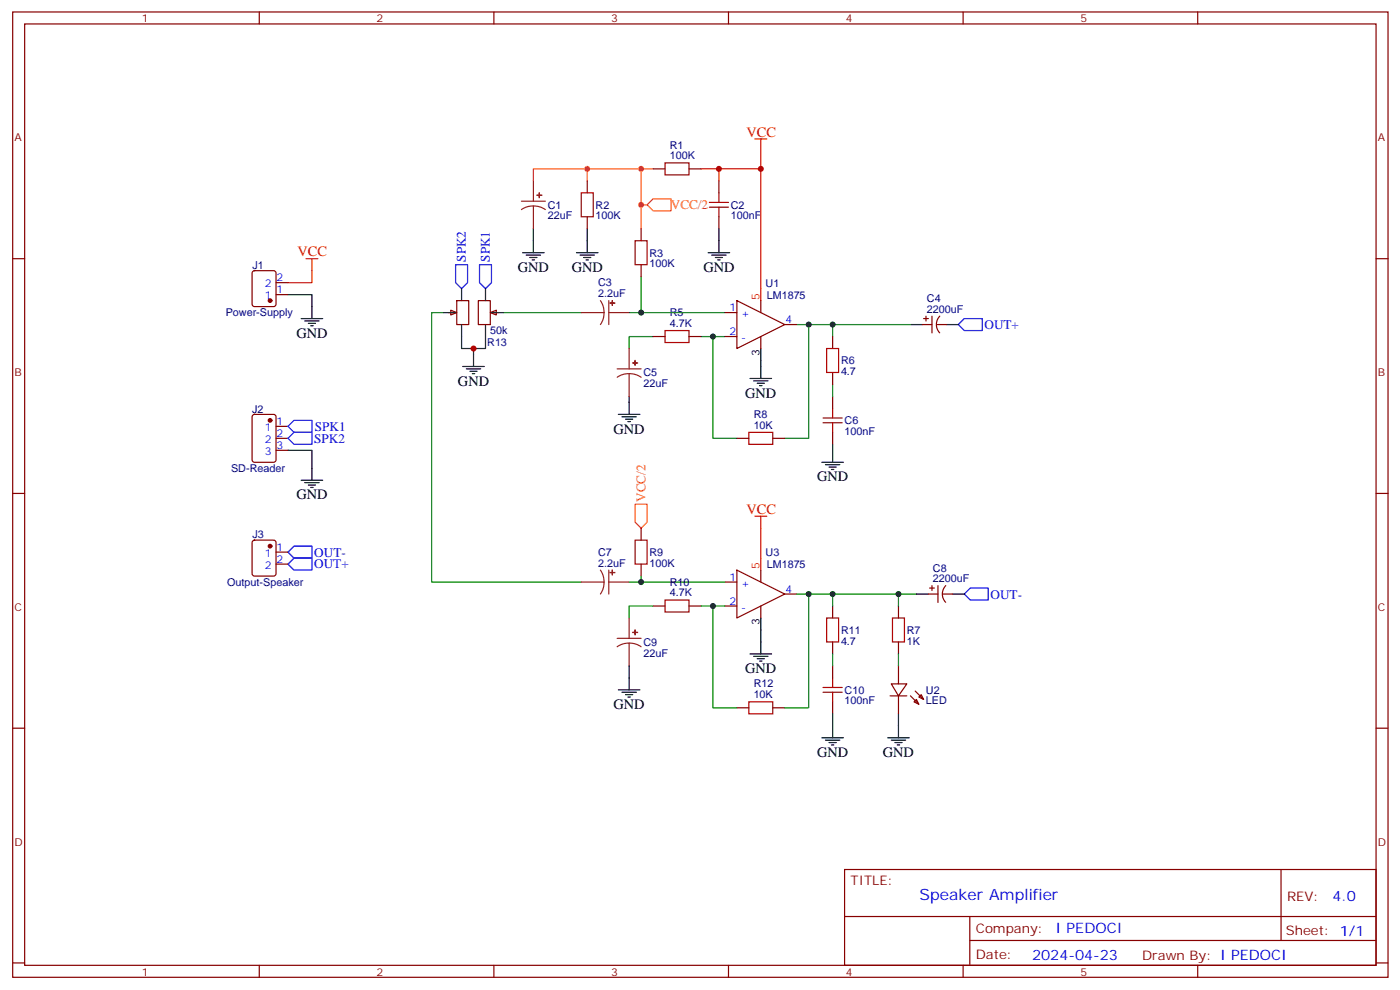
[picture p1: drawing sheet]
<svg xmlns="http://www.w3.org/2000/svg" width="413mm" height="292mm" viewBox="0 0 413 292" stroke-linecap="round" stroke-linejoin="round" font-family="sans-serif">
<g fill="none" stroke="#870000" stroke-width=".35">
<path d="M3.7 3.5h405.4v284.4h-405.4zM7.3 7.1h398.3v277.2h-398.3zM76.4 3.5v3.6M145.6 3.5v3.6M214.7 3.5v3.6M283.8 3.5v3.6M353 3.5v3.6M173.1 53.3v3.5M192.5 49.7h3.5M203.1 49.7h3.5M211.9 53.3v3.5M3.7 76.2h3.6"/>
<path d="M74.5 79.9l.5-.2h5.6l.7 .5 .1 9.4-.5 .7h-5.9l-.6-.5-.1-9.4zM173.1 63.9v3.5M188.9 67.4v3.5M188.9 78v3.5M211.9 63.9v3.5M405.6 76.2h3.5M81.4 86.8h3.5M81.4 83.3h3.5M192.5 99.1h3.5M203.1 99.1h3.5M213.6 99.1h3.6M213.6 92.1h3.6"/>
<path d="M217.2 88.5l14.1 7.1-14.1 7.1zM224.2 88.5v3.6M224.2 99.1v3.6M231.3 95.6h3.5M245.4 99.1v3.6M271.9 95.6h2.8M272.2 93.8h1.4M272.9 93.1v1.4M274.7 93.1v5M276.1 95.6h2.8M277 93.1a3.5 3.5 0 0 0-.1 4.9M245.4 109.7v3.5"/>
<path d="M245.4 116.8v3.5M74.5 122.3l.5-.2h5.6l.7 .4 .1 13-.5 .6-5.9 .1-.6-.5-.1-12.9zM81.4 125.6h3.5M81.4 129.1h3.5M81.4 132.6h3.5M217.2 129.1h3.5M227.8 129.1h3.5M245.4 127.4v3.5M3.7 145.3h3.6M74.5 159.3l.5-.2h5.6l.7 .4 .1 9.5-.5 .6-5.9 .1-.6-.5-.1-9.4zM188.9 155.6v3.5M405.6 145.3h3.5"/>
<path d="M81.4 162.6h3.5M81.4 166.2h3.5M188.9 166.2v3.5M192.5 178.5h3.5M203.1 178.5h3.5M213.6 171.4h3.6M213.6 178.5h3.6M217.2 167.9l14.1 7.1-14.1 7zM224.2 167.9v3.5M224.2 178.5v3.5M231.3 175h3.5M245.4 178.5v3.5"/>
<path d="M264.8 178.5v3.5M273.6 175h2.8M274 173.2h1.4M274.7 172.5v1.4M276.4 172.5v4.9M277.8 175h2.9M278.7 172.5a3.5 3.5 0 0 0 0 4.9M245.4 189.1v3.5M245.4 196.1v3.6M264.8 189.1v3.5M264.8 196.1v5.3M3.7 214.5h3.6"/>
<path d="M217.2 208.5h3.5M227.8 208.5h3.5M245.4 206.7v3.6M262.3 205h5M262.7 201.4h4.6l-2.5 3.6zM264.8 205v5.3M268.3 205l2.5 2.4M269.7 203.6l2.5 2.4M270.1 206l.7 1.4-1.4-.7zM271.5 204.6l.7 1.4-1.4-.7zM405.6 214.5h3.5M248.9 256.1h156.7v28.2h-156.7z"/>
<path d="M377.5 256.1l.1 20.9M249 270h156.4M285.8 277h119.6M285.8 270v14.1M3.7 283.6h3.6M76.4 284.3v3.6M145.6 284.3v3.6M214.7 284.3v3.6M283.8 284.3v3.6M353 284.3v3.6M405.6 283.6h3.5"/>
</g>
<g fill="#870000" stroke="#870000" stroke-width=".35">
<circle cx="79.6" cy="123.8" r=".53"/>
<circle cx="79.6" cy="160.9" r=".53"/>
<circle cx="79.6" cy="88.5" r=".53"/>
</g>
<g fill="none" stroke="#000" stroke-width=".35">
<path d="M154 74.4h6.4M155.1 75.1h4.2M156.1 75.8h2.2M156.8 76.6h.8M157.2 67.4v7M169.9 74.4h6.3M171 75.1h4.2M172 75.8h2.1M172.7 76.6h.7M173.1 67.4v7M208.7 74.4h6.4M209.8 75.1h4.2"/>
<path d="M210.8 75.8h2.1M211.5 76.6h.7M211.9 67.4v7M84.9 86.8h7v7M88.8 93.8h6.3M89.8 94.5h4.3M90.9 95.2h2.1M91.6 96h.7M268.3 95.6h3.6M278.9 95.6h3.5M185.4 116.8v5.3M221.1 111.5h6.3"/>
<path d="M222.1 112.2h4.2M223.2 112.9h2.1M223.9 113.6h.7M224.2 102.7v8.8M84.9 132.6h7v8.9M182.2 122.1h6.4M183.3 122.8h4.2M184.4 123.5h2.1M185.1 124.2h.7M242.2 136.2h6.4M243.3 136.9h4.2M244.3 137.6h2.2"/>
<path d="M245 138.3h.7M245.4 130.9v5.3M88.8 141.5h6.3M89.8 142.2h4.3M90.9 142.9h2.1M91.6 143.6h.7M270.1 175h3.5M280.7 175h3.5M185.4 196.1v7.1M221.1 192.6h6.3M222.1 193.3h4.2M223.2 194h2.1"/>
<path d="M223.9 194.7h.7M224.2 182v10.6M182.2 203.2h6.4M183.3 203.9h4.2M184.4 204.6h2.1M185.1 205.3h.7M242.2 217.3h6.4M243.3 218h4.2M244.3 218.7h2.2M245 219.4h.7M245.4 210.3v7M261.6 217.3h6.4"/>
<path d="M262.7 218h4.2M263.7 218.7h2.2M264.4 219.4h.7M264.8 210.3v7"/>
</g>
<g fill="none" stroke="#a10000" stroke-width=".35">
<path d="M171.3 56.8h3.5v7.1h-3.5zM196 48h7.1v3.5h-7.1zM209.1 59.6h5.6M211.9 56.8v2.8M187.2 70.9h3.5v7.1h-3.5zM209.1 61h5.6M211.9 61v2.9M196 97.4h7.1v3.5h-7.1zM243.6 102.7h3.6v7h-3.6zM220.7 127.4h7.1v3.5h-7.1zM242.6 124.5h5.6M242.6 123.1h5.6"/>
<path d="M245.4 120.3v2.8M245.4 124.5v2.9M187.2 159.1h3.5v7.1h-3.5zM196 176.7h7.1v3.6h-7.1zM243.6 182h3.6v7.1h-3.6zM245.4 199.7v2.8M263 182h3.6v7.1h-3.6zM220.7 206.7h7.1v3.6h-7.1zM242.6 203.9h5.6M242.6 202.5h5.6M245.4 203.9v2.8"/>
</g>
<g fill="none" stroke="#008700" stroke-width=".35">
<path d="M130.7 92.1h-3.5v79.3h44.1M148.4 92.1h22.9M188.9 81.5v10.6h-3.5M188.9 92.1h24.7M192.5 99.1h-7.1v3.6M206.6 99.1h7M210.1 99.1v30h7.1M234.8 95.6h3.5v33.5h-7M238.3 95.6h7.1v3.5M245.4 95.6h22.9M245.4 113.2v3.6M188.9 169.7v1.7h-3.5"/>
<path d="M188.9 171.4h24.7M192.5 178.5h-7.1v3.5M206.6 178.5h7M210.1 178.5v30h7.1M234.8 175h3.5v33.5h-7M238.3 175h7.1v3.5M245.4 175h24.7M264.8 175v3.5M245.4 192.6v3.5M264.8 192.6v3.5"/>
</g>
<path d="M173.1 49.7h-15.9v3.6M188.9 49.7v10.6M192.5 49.7h-19.4v3.6M190.7 60.3h-1.8v7.1M190.7 60.3l1.8-1.7h5.3v3.5h-5.3zM187.2 148.5h3.5v5.3l-1.8 1.8-1.7-1.8z" fill="none" stroke="#f60" stroke-width=".35"/>
<path d="M134.3 78h3.5v5.3l-1.8 1.7-1.7-1.7zM141.3 78h3.6v5.3l-1.8 1.7-1.8-1.7zM282.4 95.6l1.8-1.8h5.3v3.6h-5.3zM84.9 129.1l1.7-1.7h5.3v3.5h-5.3zM84.9 125.6l1.7-1.8h5.3v3.6h-5.3zM84.9 162.6l1.7-1.7h5.3v3.5h-5.3zM86.6 164.4h5.3v3.5h-5.3l-1.7-1.7zM286 173.2h5.3v3.5h-5.3l-1.8-1.7z" fill="none" stroke="#00f" stroke-width=".35"/>
<path d="M206.6 49.7h5.3M222.5 40.9h3.5M224.2 49.7h-12.3v3.6M224.2 40.9v47.6M90.2 76.2h3.5M91.9 76.2v7.1h-7M222.5 152h3.5M224.2 152v15.9" fill="none" stroke="#f00" stroke-width=".35"/>
<g fill="none" stroke="#8c2424" stroke-width=".35">
<path d="M153.7 59.3h7M157.2 53.3v6M157.2 60.7l1.8 .2 1.7 .8M157.2 60.7l-1.9 .2-1.6 .8M157.2 60.7v6.7M171.3 92.1h6.7M177 88.5l.8 1.7 .2 1.9M178 92.1l-.2 1.8-.8 1.7M179.4 88.5v7.1M179.4 92.1h6M181.9 108.7h7M185.4 110.1l1.9 .2 1.6 .8"/>
<path d="M185.4 110.1l-1.8 .2-1.7 .8M185.4 102.7v6M185.4 110.1v6.7M171.3 171.4h6.7M177 167.9l.8 1.7 .2 1.8M178 171.4l-.2 1.9-.8 1.7M179.4 171.4h6M179.4 167.9v7.1M181.9 188h7M185.4 189.4l1.9 .3 1.6 .8M185.4 189.4l-1.8 .3-1.7 .8M185.4 182v6"/>
<path d="M185.4 189.4v6.7"/>
</g>
<g fill="#8c2424" stroke="#8c2424" stroke-width=".35">
<path d="M180.4 167.9l.1 1.4z"/>
<path d="M179.8 168.6l1.4 .1z"/>
<path d="M187.1 185.6l.1 1.4z"/>
<path d="M186.5 186.3h1.4z"/>
<path d="M187.1 106.2l.1 1.4z"/>
<path d="M186.5 106.9h1.4z"/>
<path d="M180.4 88.5l.1 1.5z"/>
<path d="M179.8 89.3h1.4z"/>
<path d="M158.9 56.8l.1 1.4z"/>
<path d="M158.3 57.5h1.4z"/>
</g>
<path d="M144.5 92.1l1.8-.7v1.4z" fill="#f0f0f0" stroke="#870000" stroke-width=".35"/>
<path d="M141 88.5h3.5v7.1h-3.5zM145.2 92.1h1.8" fill="none" stroke="#870000" stroke-width=".35"/>
<path d="M143.1 85v3.5M143.1 95.6v3.5M144.9 92.1h3.5" fill="none" stroke="#000" stroke-width=".35"/>
<path d="M132.9 91.4l1.7 .7-1.7 .7z" fill="#f0f0f0" stroke="#870000" stroke-width=".35"/>
<path d="M132.2 92.1h1.7M134.6 88.5h3.5v7.1h-3.5z" fill="none" stroke="#870000" stroke-width=".35"/>
<path d="M130.7 92.1h3.6M136 95.6v7.1h3.6v5.2M136 85v3.5M143.1 99.1v3.6h-3.5M136.4 107.9h6.3M137.4 108.7h4.3M138.5 109.4h2.1M139.2 110.1h.7" fill="none" stroke="#000" stroke-width=".35"/>
<g fill="#f60">
<circle cx="188.9" cy="60.3" r=".88"/>
<circle cx="188.9" cy="49.7" r=".88"/>
</g>
<g fill="#030">
<circle cx="188.9" cy="171.4" r=".88"/>
<circle cx="210.1" cy="178.5" r=".88"/>
<circle cx="238.3" cy="175" r=".88"/>
<circle cx="245.4" cy="175" r=".88"/>
<circle cx="238.3" cy="95.6" r=".88"/>
<circle cx="210.1" cy="99.1" r=".88"/>
<circle cx="188.9" cy="92.1" r=".88"/>
</g>
<circle cx="173.1" cy="49.7" r=".88" fill="#f60"/>
<circle cx="224.2" cy="49.7" r=".88" fill="#c00"/>
<g fill="#030">
<circle cx="264.8" cy="175" r=".88"/>
<circle cx="245.4" cy="95.6" r=".88"/>
</g>
<g fill="#c00">
<circle cx="211.9" cy="49.7" r=".88"/>
<circle cx="139.6" cy="102.7" r=".88"/>
</g>
<text font-size="4.6" fill="#00f" x="271" y="265.1">Speaker Amplifier</text>
<g font-size="4.2" fill="#f00">
<text x="220" y="40.2">VCC</text>
<text x="87.7" y="75.5">VCC</text>
<text x="220" y="151.3">VCC</text>
</g>
<g font-size="4.2">
<text x="152.6" y="80.1">GND</text>
<text x="168.5" y="80.1">GND</text>
<text x="207.3" y="80.1">GND</text>
<text x="87.3" y="99.5">GND</text>
<text x="135" y="113.6">GND</text>
<text x="219.6" y="117.1">GND</text>
<text x="180.8" y="127.7">GND</text>
<text x="240.8" y="141.8">GND</text>
<text x="87.3" y="147.1">GND</text>
<text x="219.6" y="198.3">GND</text>
<text x="180.8" y="208.8">GND</text>
<text x="240.8" y="223">GND</text>
<text x="260.2" y="223">GND</text>
</g>
<g font-size="4.2" fill="#00f">
<text x="392.7" y="265.4">4.0</text>
<text x="311.1" y="274.9">I PEDOCI</text>
<text x="304.2" y="282.7">2024-04-23</text>
</g>
<g font-size="3.9" fill="#f60">
<text x="197.7" y="61.6">VCC/2</text>
<text x="190.2" y="147.8" transform="rotate(-90 190.2 147.8)">VCC/2</text>
</g>
<g font-size="3.9" fill="#00f">
<text x="137.3" y="77.1" transform="rotate(-90 137.3 77.1)">SPK2</text>
<text x="144.4" y="77.1" transform="rotate(-90 144.4 77.1)">SPK1</text>
<text x="290.2" y="96.9">OUT+</text>
<text x="92.6" y="130.4">SPK2</text>
<text x="92.8" y="126.9">SPK1</text>
<text x="92.6" y="167.4">OUT+</text>
<text x="92.6" y="163.9">OUT-</text>
<text x="292" y="176.3">OUT-</text>
</g>
<g font-size="3.9" fill="#800">
<text x="250.7" y="260.7">TITLE:</text>
<text x="379.3" y="265.4">REV:</text>
<text x="287.6" y="274.9">Company:</text>
<text x="379" y="275.5">Sheet: 1/1</text>
<text x="287.6" y="282.6">Date:</text>
<text x="336.6" y="282.7">Drawn By: I PEDOCI</text>
</g>
<g font-size="3.2" fill="#800">
<text x="41.8" y="6.5">1</text>
<text x="111" y="6.5">2</text>
<text x="180.1" y="6.5">3</text>
<text x="249.3" y="6.5">4</text>
<text x="318.4" y="6.5">5</text>
<text x="4.3" y="41.6">A</text>
<text x="406.1" y="41.6">A</text>
<text x="4.3" y="110.8">B</text>
<text x="406.1" y="110.8">B</text>
<text x="4.3" y="179.9">C</text>
<text x="406.1" y="179.9">C</text>
<text x="4.3" y="249.1">D</text>
<text x="406.1" y="249.1">D</text>
<text x="41.8" y="287.3">1</text>
<text x="111" y="287.3">2</text>
<text x="180.1" y="287.3">3</text>
<text x="249.3" y="287.3">4</text>
<text x="318.4" y="287.3">5</text>
</g>
<g font-size="3.2" fill="#000080">
<text x="197.4" y="46.9">100K</text>
<text x="197.4" y="43.7">R1</text>
<text x="161.4" y="64.6">22uF</text>
<text x="161.4" y="61.5">C1</text>
<text x="175.5" y="64.6">100K</text>
<text x="175.5" y="61.5">R2</text>
<text x="215.4" y="64.6">100nF</text>
<text x="215.4" y="61.5">C2</text>
<text x="191.4" y="75.6">R3</text>
<text x="74.4" y="79.1">J1</text>
<text x="191.4" y="78.7">100K</text>
<text x="176.3" y="87.5">2.2uF</text>
<text x="176.3" y="84.4">C3</text>
<text x="225.6" y="84.4">U1</text>
<text x="226" y="88">LM1875</text>
<text x="273.2" y="89">C4</text>
<text x="66.5" y="93.2">Power-Supply</text>
<text x="197.4" y="93.1">R5</text>
<text x="273.2" y="92.1">2200uF</text>
<text x="144.5" y="98.5">50k</text>
<text x="197.4" y="96.3">4.7K</text>
<text x="143.6" y="102">R13</text>
<text x="247.9" y="107.3">R6</text>
<text x="189.7" y="110.8">C5</text>
<text x="247.9" y="110.5">4.7</text>
<text x="189.7" y="114">22uF</text>
<text x="74.3" y="121.5">J2</text>
<text x="222.1" y="123.1">R8</text>
<text x="248.9" y="125">C6</text>
<text x="222.1" y="126.3">10K</text>
<text x="248.9" y="128.1">100nF</text>
<text x="68.1" y="139.1">SD-Reader</text>
<text x="74.4" y="158.5">J3</text>
<text x="176.3" y="166.9">2.2uF</text>
<text x="176.3" y="163.7">C7</text>
<text x="191.4" y="166.9">100K</text>
<text x="191.4" y="163.8">R9</text>
<text x="225.6" y="163.8">U3</text>
<text x="226" y="167.3">LM1875</text>
<text x="67" y="172.7">Output-Speaker</text>
<text x="197.4" y="172.5">R10</text>
<text x="275" y="171.4">2200uF</text>
<text x="275" y="168.4">C8</text>
<text x="197.4" y="175.7">4.7K</text>
<text x="189.7" y="190.2">C9</text>
<text x="247.9" y="189.9">4.7</text>
<text x="247.9" y="186.7">R11</text>
<text x="267.3" y="189.9">1K</text>
<text x="267.3" y="186.7">R7</text>
<text x="189.7" y="193.4">22uF</text>
<text x="222.1" y="202.5">R12</text>
<text x="222.1" y="205.7">10K</text>
<text x="248.9" y="207.5">100nF</text>
<text x="248.9" y="204.4">C10</text>
<text x="272.9" y="207.5">LED</text>
<text x="272.9" y="204.4">U2</text>
</g>
<g font-size="3.2" fill="#00f">
<text x="81.5" y="82.9">2</text>
<text x="78" y="88.2">1</text>
<text x="78" y="84.7">2</text>
<text x="81.5" y="86.4">1</text>
<text x="215" y="91.7">1</text>
<text x="218.5" y="93.5">+</text>
<text x="231.5" y="95.2">4</text>
<text x="215" y="98.8">2</text>
<text x="218.5" y="100.5">-</text>
<text x="81.5" y="125.2">1</text>
<text x="78" y="127">1</text>
<text x="78" y="130.5">2</text>
<text x="81.5" y="128.8">2</text>
<text x="78" y="134.1">3</text>
<text x="81.5" y="132.3">3</text>
<text x="78" y="164">1</text>
<text x="78" y="167.6">2</text>
<text x="81.5" y="162.3">1</text>
<text x="81.5" y="165.8">2</text>
<text x="215" y="171.1">1</text>
<text x="218.5" y="172.9">+</text>
<text x="215" y="178.2">2</text>
<text x="218.5" y="179.9">-</text>
<text x="231.5" y="174.6">4</text>
</g>
<g font-size="3.2" fill="#f00">
<text x="223.9" y="88.4" transform="rotate(-90 223.9 88.4)">5</text>
<text x="223.9" y="167.7" transform="rotate(-90 223.9 167.7)">5</text>
</g>
<g font-size="3.2">
<text x="223.9" y="104.9" transform="rotate(-90 223.9 104.9)">3</text>
<text x="223.9" y="184.2" transform="rotate(-90 223.9 184.2)">3</text>
</g>
</svg>
